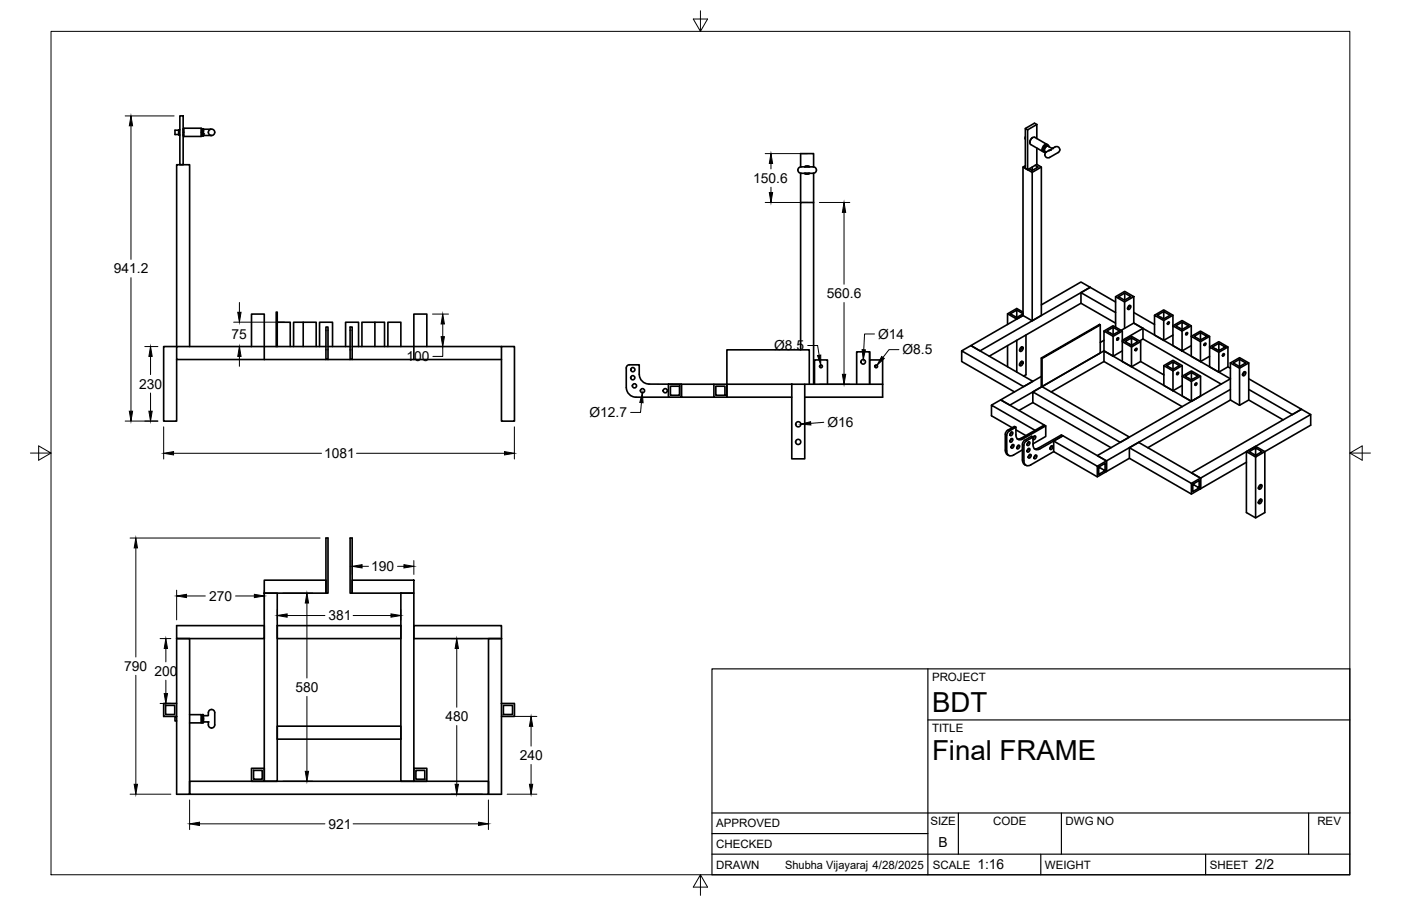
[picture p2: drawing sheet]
<svg xmlns="http://www.w3.org/2000/svg" width="432mm" height="279mm" viewBox="0 0 432 279" stroke-linecap="round" stroke-linejoin="round" font-family="sans-serif">
<!-- layer: Visible -->
<g fill="none" stroke="#000" stroke-width=".51">
<path d="M55.4 35.7h1.1v15.1h-1.1zM56.5 40h.1M56.7 39.5v2.6M62 39.5v2.6M62.2 39.7l-.2-.2h-5.3l-.2 .2v2.2l.2 .2M62.3 39.7v1.1M62.6 39.7v1.1M62.7 39.9h2.3M65 39.8v.1M316 39.6l.7 .4M319.6 38.4l-.8-.4-2.8 1.6v12.3l.7 .4 2.9-1.6M319.6 38.4l-2.9 1.6v12.3"/>
<path d="M319.6 38.4v4.3M55.1 40.2h-1.2v1.3h1.2M55.1 40.2v1.3M55.1 41.5l.1 .1M55.2 40v1.6M55.2 41.6h.2M55.2 40h.2M55.2 40l-.1 .2M56.5 41.6h.1M62.2 41.9h.1M62.2 41.9v-2.2h.5l-.1 2.2M62.2 41.9l-.2 .2h-5.3"/>
<path d="M62.3 40.8h.3l.1 .3-.1 .8-.4-.2zM62.7 41.8h2.3M246.8 51.5v-4.1h4v4.1M246.8 53.4v9M246.9 53.4h3.7M246.9 53.4a.98 .98 0 0 1-1-1 .98 .98 0 0 1 1-.9h3.7a.98 .98 0 0 1 1 .9 .98 .98 0 0 1-1 1M248 53.4l.9 .3 .7-.3M248 51.4l.6-.2 1 .2M248.1 53.4h1.3M248.1 51.5h1.3M248.3 51.5h.9M249.2 53.4h-.9"/>
<path d="M250.8 53.4v9M315.3 51.5v45.8M316 42.2v.7M317.2 52l.9 .6M317.4 44l.3 .6 3.7 2.1M318.1 51.5v1.1M318.2 42.5l-.6 .6-.2 .9M318.3 42.4l-.1 .1M318.9 42.4l3.8 2.1M318.9 42.3a1.54 1.54 0 0 0-1.5 1.7M319 51l1 .5-1.9 1.1M319.6 50.7l1.4 .8-2.9 1.6-2.8-1.6 .7-.4"/>
<path d="M319.6 45.7v5M321 51.5v45.8l-2.9 1.6v-45.8M321.4 46.3l.6 .7zM321.8 45.1l-.4 1.2M322 45.3l-.4 1.1M322.3 46.9l-.3 .1M322.8 44.6a1.36 1.36 0 0 0-1.3 .4 1.36 1.36 0 0 0-.3 1.4l.5 .4M322.9 44.7l-.9 .6-.2-.2 .9-.5 .6 .7a.72 .72 0 0 0-.7-.4 .72 .72 0 0 0-.6 .7l-.2 .9 .2 .4h.4a1.02 1.02 0 0 1-.4-1.2 1.02 1.02 0 0 1 1.1-.6l1.2 .7 .8-.5a.99 .99 0 0 1 1.4 .4 .99 .99 0 0 1-.3 1.3l-2.7 1.6M323.3 46.4l-.8 .4a.98 .98 0 0 0-.3 1.4 .98 .98 0 0 0 1.3 .4M323.7 46.2h.1M85.4 99.4h4.1v7.5M93.5 99.4h-3v7.5"/>
<path d="M115.5 99.4h3v7.5M310.5 96.8l2.9 1.6 1.9-1.1M311.4 96.8l2-1.2v2.3zM313.4 95.6l1.9 1.2M315.3 96.3l-1.9-1.2-2.9 1.7v3.3M315.3 97.3l2.8 1.6M315.3 96.8l-1.9 1.1M333.2 93.5l10.6 6.2M333.2 90.3l10.6 6.1M333.2 93.5l-28.3 16.4M336 88.6l-2.8 1.7v3.2M336 88.6l-2.8-1.6-12.2 7"/>
<path d="M336 88.6l-34 19.6-2.8-1.6 16.1-9.3M336 88.6l7.8 4.5M343.8 91.5l2.8-1.6 2.8 1.6-2.8 1.6zM343.8 91.5v9.4M344.7 91.5l1.9-1.1 1.9 1.1-1.9 1.1zM346.6 93.1v8.2M346.6 90.4v2.2M347.8 94.4l.5-.2a.71 .71 0 0 1 .1 .8 .71 .71 0 0 1-.8 .4zM348.1 94.2l-.6 .9M349.4 91.5v8.1l29.8 17.2-41 23.7 2.8 1.6 38.2-22M349.4 96.4l6.4 3.7M355.8 97.2l2.9-1.6 2.8 1.6v3.3l2.8-1.7 2.9 1.7v3.2l2.8-1.6 2.8 1.6v3.3l2.8-1.6 2.9 1.6v6.1l-2.9 1.7"/>
<path d="M355.8 97.2l2.9 1.6v6.2l-2.9-1.7zM357.9 97.9h.1M358.7 96.1l-2 1.1 2 1.2 1.9-1.2-1.9-1.1v2.3M359.9 99.5v.1M359.9 99.4l.4-.2 .1 .3-.5 .5zM361.5 97.2l-2.8 1.6M364.3 99.3l-1.9 1.2 1.9 1.1 2-1.1-2-1.2v2.3M58.4 106.9v-56.1h-4v56.1h-4v23h4v-19M77.5 106.9v-10h3.9v10h-27v4h27M81.4 110.9h19.1M85.1 106.9v-10.7h.3v10.7M93.5 106.9v-7.5h4v7.5"/>
<path d="M98.5 106.9v-7.5h4v7.5M100.5 106.9h-19.1v4M100.5 100.9h.6v10h-.6zM101.1 110.9h6.8M101.1 106.9h6.8M106.5 106.9v-7.5h4v7.5M107.9 100.9h.6v10h-.6zM108.5 106.9h19.1v4h-19.1M111.5 106.9v-7.5h4v7.5M119.5 106.9v-7.5h4v7.5M127.6 110.9h27M131.6 106.9v-10h-4v10h31v23h-4v-23"/>
<path d="M206 118.5h4v4h-4zM206.6 119.1h2.8v2.8h-2.8zM210 118.5l-10-.1a3 3 0 0 1-3-3v-2.9h-3a1.01 1.01 0 0 0-1 1v6a3 3 0 0 0 3 3h10M220 118.5h-10v4h10M220 118.5h4v4h-4zM220.6 119.1h2.8v2.8h-2.8zM224 118.5v-10.6h25.4v10.6M224 118.5h20M224 118.5v4h20M244 118.5h4v23h-4zM246.8 107.9v-45.5h4v56.1M248 118.5h24"/>
<path d="M251 118.5v-7.5h4v7.5M264 118.5v-10h4v10v-7.5h4v7.5M268 108.5v2.5M272 118.5v4h-24M296.4 108.2l2.8-1.6 19.1 11-2.8 1.6-19.1-11v3.3l16.3 9.4M310.5 106.6v6.5M313.4 104.9v9.8M314.6 111.7l.4-.3a.75 .75 0 0 1 .2 1 .75 .75 0 0 1-.9 .3zM314.6 107.2l.4-.3a.75 .75 0 0 1 .2 1 .75 .75 0 0 1-.9 .3zM314.9 111.4l-.1 .7-.6 .5M314.9 107l-.1 .7-.5 .4M316.2 103.3v12.3l-.7 .4"/>
<path d="M320.9 110.4l18-10.3 .2 .1-18 10.4zM320.9 110.4v8.7l.2 .1v-8.6M339.1 100.2v8.7l-18 10.3 27 15.6-2.8 1.6-27-15.5v3.2l24.1 14M340.3 108.2l-29 16.7-2.9-1.6 12.5-7.2M340.3 102.1l2.8 1.6v6.2l-2.8-1.7zM340.3 102.1l2.8-1.6 2.8 1.6v3.2l2.8-1.6 2.9 1.6v6.2l-2.9 1.6M340.3 104.9l-1.2 .7M340.3 111.5l-16.3 9.4M342.3 102.8h.1M343.1 100.9l-2 1.2 2 1.1 2-1.1-2-1.2v2.3M344.3 104.4h.1M344.3 104.3l.4-.2 .1 .3-.5 .5z"/>
<path d="M345.9 102.1l-2.8 1.6M345.9 108.2l-2.8 1.7M348 106h.1M348.7 104.2l-1.9 1.1 1.9 1.2 2-1.2-2-1.1v2.3M349.9 107.7h.1M350 107.6l.3-.2 .2 .2-.5 .6zM351.6 105.3l-2.9 1.7v6.1l-2.8-1.6v-6.2l2.8 1.7M351.6 111.5l7.1 4.1M352.3 101.3l-2.9-1.7-3.9 2.3M352.3 104.5l24.1 14M352.3 101.3l-6.4 3.6M352.3 104.5l-1.1 .7"/>
<path d="M352.3 101.3v3.2M358.7 112.8l2.8-1.7 2.9 1.7v3.2l2.8-1.6 2.8 1.6v6.1l-2.8 1.7M358.7 112.8l2.8 1.6v6.1l-2.8-1.6zM360.7 113.4h.1M361.5 100.5l2.8 1.6v6.1l-2.8-1.6zM361.5 103.3l-2.8 1.7M361.5 111.6l2 1.2-2 1.1zM361.5 111.6l-1.9 1.2 1.9 1.1M362.8 115l-.1 .1M362.8 115l.3-.2 .2 .2-.5 .6zM363.5 101.1l.1 .1M364.4 116l2.8 1.6v6.2l-2.8-1.7z"/>
<path d="M364.4 112.8l-2.9 1.6M364.4 118.9l-2.9 1.6M365.5 102.8h.1M365.6 102.7l.3-.2 .2 .2-.5 .6zM366.4 116.7h.1M367.2 103.7l2.8 1.7v6.1l-2.8-1.6zM367.2 100.5l-2.9 1.6M367.2 106.6l-2.9 1.6M367.2 114.9l2 1.1-2 1.2zM367.2 114.9l-2 1.1 2 1.2M368.4 118.3h.1M368.5 118.2l.3-.1 .1 .2-.4 .6z"/>
<path d="M369.2 104.4h.1M370 102.6l2 1.1-2 1.2zM370 102.6l-2 1.1 2 1.2M370 116l-2.8 1.6M371.2 106v.1M371.3 106l.3-.2 .1 .2-.5 .6zM372.8 107l2.8 1.6v6.2l-2.8-1.7zM372.8 103.7l-2.8 1.7M372.8 109.9l-2.8 1.6M374.9 107.7h.1M375.6 105.9l2 1.1-2 1.2zM375.6 105.9l-1.9 1.1 1.9 1.2"/>
<path d="M376.9 109.3l-.1 .1M376.9 109.2l.3-.2 .2 .3-.5 .5zM378.5 113.1l.7 .5M378.5 107l-2.9 1.6M379.2 111.9l2.8-1.6 2.9 1.6-2.9 1.7zM379.2 111.9v11.5l2.8 1.6M380.1 111.9l1.9-1.1 2 1.1-2 1.2zM382 110.8v2.3M383.3 114.8l.4-.2a.71 .71 0 0 1 .1 .9 .71 .71 0 0 1-.8 .3zM383.5 114.7l-.5 .9M384.9 111.9v11.5l-2.9 1.6v-11.4M384.9 116.8l16.2 9.4-2.8 1.6-13.4-7.7"/>
<path d="M305.6 124.9l2.8-1.6 13.5 7.8M311.5 133.5l.4-.3 .3 .3-.3 .6-.4 .3-.2-.4zM311.5 135.5l.4-.3 .3 .4-.3 .5-.4 .3-.2-.3zM311.7 133.2l-.4 .8M311.7 135.3l-.4 .8M311.8 137.3l.5-.2 .2 .3-.2 .6-.5 .2-.2-.3zM312 131.9l-6.4-3.7v-3.3l13.4 7.8M312.1 137.1l-.5 .8M313.1 131.7v2.4a1.28 1.28 0 0 0 .6 1.4 1.28 1.28 0 0 0 1.5-.1l7.1-4.1-.4-.2-7.1 4-1.3 .3M313.1 132.6l3.1 1.7M313.6 137.5l.5-.2 .2 .3-.2 .6-.5 .3-.2-.4zM313.8 137.3l-.4 .8"/>
<path d="M315.1 138.7l-2.7 1.6a1.3 1.3 0 0 1-1.5 .2 1.3 1.3 0 0 1-.6-1.4l.1-5.3 .6-.8 2.1-1.3-.4-.2-2.4 1.4-.4 .7-.1 5.2 .2 .9 .5 .5M316.8 136.5l.4-.3 .2 .4-.2 .6-.4 .2-.3-.3zM316.8 138.5l.4-.2 .2 .3-.2 .6-.4 .3-.3-.4zM317 136.3l-.5 .8M317 138.3l-.5 .8M318.3 124.1l-4.2 2.5M318.4 134.8v2.4M318.4 135l.5-.6a.6 .6 0 0 1 .2 .8 .6 .6 0 0 1-.7 .3M318.4 137.2a1.28 1.28 0 0 0 .6 1.4 1.28 1.28 0 0 0 1.5-.2M318.8 134.5l-.4 .7M318.8 138.4l1.3-.2 7-4.1 .5 .3-7.1 4M322.3 131.3v3.3l-3.9 2.3"/>
<path d="M323.8 137.7l.5-.2 .2 .3-.2 .6-.5 .2-.2-.3zM324.1 137.5l-.5 .8M324.8 136v3.3l13.4 7.7 2.8-1.6v-3.3l-13.4-7.7-2.8 1.6 13.4 7.8v3.2M324.8 139.3l-7.1 4.1a1.3 1.3 0 0 1-1.5 .1 1.3 1.3 0 0 1-.6-1.4v-5.2l.7-.9 2.1-1.2-.5-.3-2.1 1.2-.6 .9-.1 5.3 .4 1.1 .7 .5M348.1 138.1v3.2l19.1 11.1 2.8-1.7M370 122.1l-2.8 1.7-26.9-15.6v3.3l24.1 13.9M379.2 123.4l-25.4 14.7M384.2 139.3l2.8-1.7 2.8 1.7v18.8l-2.8 1.6-2.8-1.6v-18.8l2.8 1.6M384.9 123.4l10.6 6.1M387 138.1l-2 1.2 2 1.1 2-1.1-2-1.2v2.3M404 127.8v3.3l-17 9.8v18.8M310.5 140.2l.4 .3"/>
<path d="M317.1 140.4l.5-.3 .2 .3-.2 .6-.5 .3-.2-.3zM317.4 140.2l-.5 .8M318.9 140.6l.5-.3 .2 .4-.3 .5-.4 .3-.2-.3zM319.1 140.4l-.4 .8M338.6 144l2-1.1v2.3l-2-1.2v2.3l2-1.1M348.1 141.3l-7.1 4.1v-3.3l-2.8 1.7M367.2 145.8l33.9-19.6 2.9 1.6-34 19.6zM367.6 149.3l2 1.2v-2.3l-2 1.1v2.3l2-1.1M370 150.7v-3.3l-19.1-11-2.8 1.7 19.1 11v3.3M370 147.4l-2.8 1.7M370 147.4v3.3M384.2 142.6l-14.2 8.1"/>
<path d="M388.2 154.2l.4-.3a.75 .75 0 0 1 .2 1 .75 .75 0 0 1-.9 .3zM388.2 149.7l.4-.3a.75 .75 0 0 1 .2 1 .75 .75 0 0 1-.9 .3zM388.5 153.9l-.1 .7-.6 .5M388.5 149.5l-.1 .7-.5 .4M81.4 178.9h19.1v4h-19.1zM100.5 165.9h.6v17h-.6zM107.9 165.9h.6v17h-.6zM108.5 178.9h19.1v4h-19.1zM54.4 192.9h27v4h-27zM81.4 182.9h4v58h-4zM85.4 192.9h38.1v4h-38.1zM123.5 182.9h4.1v58h-4.1z"/>
<path d="M127.6 192.9h27v4h-27zM154.6 196.9h-4v48M154.6 196.9v20M50.4 216.9h4v4h-4zM51 217.5h2.8v2.8h-2.8zM54.4 216.9v-20h4v48h-4v-24M64.2 219.8v.9h-1.5M66.2 219.8v3.7a.98 .98 0 0 1-1 1 .98 .98 0 0 1-1-1l-.1-.9h-1.4M66.2 219.8a.98 .98 0 0 0-1-1 .98 .98 0 0 0-1 1M154.6 216.9h4v4h-4zM155.2 217.5h2.8v2.8h-2.8zM54.4 221h-.5v1.3h.5"/>
<path d="M58.4 220.4h3.6M58.4 222.9h3.6M62.2 220.6l-.2-.2v2.5l.2-.2M62.2 222.8l.1 .1M62.3 220.4l.4 .2-.1 .4-.4-.1zM62.3 221v1.3h.3l.1-.3-.1-1M62.3 222.3v.6l.4-.1-.1-.5M62.3 220.4l-.1 2.4M62.6 220.4v2.5M77.5 236.9h3.9v4h-3.9zM78.1 237.6h2.7v2.7h-2.7zM85.4 223.9h38.1v4h-38.1z"/>
<path d="M127.6 236.9h4v4h-4zM128.2 237.6h2.7v2.7h-2.7zM154.6 220.9v24h-4M58.4 240.9h92.2v4h-92.2z"/>
<circle cx="65.2" cy="40.8" r=".98"/>
<circle cx="195" cy="116.5" r=".65"/>
<circle cx="195" cy="114" r=".65"/>
<circle cx="195.5" cy="119" r=".65"/>
<circle cx="253" cy="113" r=".43"/>
<circle cx="266" cy="111.6" r=".71"/>
<circle cx="270" cy="113" r=".43"/>
<circle cx="198" cy="120.5" r=".65"/>
<circle cx="205" cy="120.5" r=".65"/>
<circle cx="246" cy="136.3" r=".79"/>
<circle cx="246" cy="130.8" r=".79"/>
</g>
<g fill="#000">
<circle cx="62.2" cy="40.3" r=".25"/>
<circle cx="62.7" cy="41.3" r=".25"/>
<circle cx="65" cy="41.8" r=".25"/>
<circle cx="321.7" cy="46.3" r=".25"/>
<circle cx="322.2" cy="45.2" r=".25"/>
<circle cx="323.1" cy="46.4" r=".25"/>
<circle cx="323.3" cy="46.4" r=".25"/>
<circle cx="323.7" cy="46.2" r=".25"/>
<circle cx="324.2" cy="45.8" r=".25"/>
<circle cx="324.4" cy="45.8" r=".25"/>
<circle cx="64.1" cy="222.6" r=".25"/>
</g>
<!-- layer: Border -->
<path d="M15.7 9.7h400.3v260.1h-400.3zM215.9 3.3v6.4l-2.2-3.8h4.4l-2.2 3.8M9.4 139.7h6.3l-3.8-2.2v4.4l3.8-2.2M416 139.7l3.8 2.2v-4.4l-3.8 2.2h6.4M215.9 269.8l2.2 3.8h-4.4l2.2-3.8v6.3" fill="none" stroke="#000" stroke-width=".31"/>
<!-- layer: Titleblock -->
<path d="M219.4 206.3h196.6v63.5h-196.6zM286 206.3v63.5M286 222h130M219.4 257.1h66.6M219.4 250.7h196.6M295.4 250.7v12.7M327.1 250.7v12.7M403.3 250.7v12.7M219.4 263.4h196.6M320.8 263.4v6.4M371.6 263.4v6.4" fill="none" stroke="#000" stroke-width=".36"/>
<!-- layer: FD_Dimensions -->
<g fill="none" stroke="#000" stroke-width=".31">
<path d="M38.6 35.8h15.1M40.4 38.8v41.2M235.8 47.4h13.2M237.6 50.4v1.7M237.6 57.7v1.7M235.8 62.4h13.2M252.5 62.4h9.4M260.1 65.5v22.2M40.4 85.6v41.2M72 99.4h15.7M73.8 93.3v3M133.3 96.9h4.9"/>
<path d="M136.5 99.9v3.9M260.1 93.3v22.1M44.6 106.9h4.1M46.4 109.9v5.6M72 106.9h15.7M73.8 109.9v3.1M136.5 106.9v3h-3.1M248.9 106.6h3.1l.5 3M252.5 118.5h9.4M269.5 103h-3l-.3 4.8M277.1 107.8h-3.1l-1.9 2.4M38.6 129.9h10.1"/>
<path d="M46.4 121.2v5.6M50.4 131.6v10M53.5 139.8h45.6M109.9 139.8h45.6M158.5 131.6v10M197.7 124.2l-.3 3h-3M253.9 130.2l-4 .4M40.1 165.9h58.6M41.9 169v33.6M108.5 172.9v4.2M111.6 174.6h2M122.5 174.6h2"/>
<path d="M127.6 172.9v4.2M49.3 196.9h3.4M51.1 200v4.1M54.4 182v9.2M57.5 183.8h5.8M72.6 183.8h5.8M81.4 182v9.2M85.4 188v3.2M87.2 182.9h9.2M88.5 189.8h11.6M94.6 186v23.1M108.8 189.8h11.7"/>
<path d="M123.5 188v3.2M139 196.9h9.8M140.8 200v18.1M41.9 208.3v33.6M49.3 216.9h3.4M51.1 209.8v4.1M94.6 214.8v23.1M140.8 223.8v18.1M156.3 220.9h9.2M163.7 224v6.1M163.7 235.8v6.1M40.1 244.9h12.6"/>
<path d="M58.4 246.7v9.1M61.5 254.1h38.6M87.2 240.9h9.2M108.8 254.1h38.7M139 244.9h9.8M150.5 246.7v9.1M156.3 244.9h9.2"/>
</g>
<g fill="#000" stroke="#000" stroke-width=".31">
<path d="M40.4 35.8l.5 3h-1zM237.1 59.4h1l-.5 3zM237.6 47.4l.5 3h-1zM260.1 62.4l.5 3.1h-1zM73.3 96.3h1l-.5 3.1zM136.5 96.9l.5 3h-1zM46.4 106.9l.5 3h-1zM73.8 106.9l.5 3h-1zM136 103.8h1l-.5 3.1zM252 109.6l1-.1v3.1zM259.6 115.4h1l-.5 3.1zM265.7 107.8l1 .1-.6 3z"/>
<path d="M271.7 109.9l.8 .7-2.2 2zM39.9 126.8h1l-.5 3.1zM45.9 126.8h1l-.5 3.1zM50.4 139.8l3.1-.5v1zM155.5 139.3l3 .5-3 .5zM198 121.1l.2 3.1-1-.1zM246.8 130.8l3-.8 .1 1.1zM41.9 165.9l.5 3.1h-1zM108.5 174.6l3.1-.5v1.1zM124.5 174.1l3.1 .5-3.1 .6zM51.1 196.9l.5 3.1h-1zM54.4 183.8l3.1-.5v1z"/>
<path d="M78.4 183.3l3 .5-3 .5zM85.4 189.8l3.1-.5v1zM94.6 182.9l.5 3.1h-1zM120.5 189.3l3 .5-3 .5zM140.8 196.9l.5 3.1h-1zM50.6 213.9h1l-.5 3zM94.1 237.9h1l-.5 3zM163.7 220.9l.5 3.1h-1zM41.4 241.9h1l-.5 3zM58.4 254.1l3.1-.5v1zM140.3 241.9h1l-.5 3zM147.5 253.6l3 .5-3 .5z"/>
<path d="M163.2 241.9h1l-.5 3z"/>
</g>
<g font-size="8.5">
<text x="287.3" y="219.5">BDT</text>
<text x="287.3" y="234.5">Final FRAME</text>
</g>
<g font-size="4.3">
<text x="232.2" y="56.4">150.6</text>
<text x="35.1" y="84.3">941.2</text>
<text x="254.8" y="92">560.6</text>
<text x="71.4" y="104.6">75</text>
<text x="270.6" y="104.5">Ø14</text>
<text x="125.2" y="111.4">100</text>
<text x="238.6" y="108">Ø8.5</text>
<text x="278.2" y="109.3">Ø8.5</text>
<text x="42.9" y="119.9">230</text>
<text x="181.7" y="128.7">Ø12.7</text>
<text x="255" y="131.7">Ø16</text>
<text x="99.9" y="141.3">1081</text>
<text x="114.4" y="176.1">190</text>
<text x="64.4" y="185.3">270</text>
<text x="101.2" y="191.3">381</text>
<text x="38.3" y="206.9">790</text>
<text x="47.6" y="208.4">200</text>
<text x="91" y="213.4">580</text>
<text x="137.3" y="222.4">480</text>
<text x="160.2" y="234.4">240</text>
<text x="101.2" y="255.6">921</text>
<text x="289.3" y="261.2">B</text>
<text x="301.2" y="268.1">1:16</text>
<text x="386.8" y="268.1">2/2</text>
</g>
<g font-size="3.5">
<text x="287.3" y="210.1">PROJECT</text>
<text x="287.3" y="225.8">TITLE</text>
<text x="220.7" y="255.2">APPROVED</text>
<text x="286.7" y="254.5">SIZE</text>
<text x="306.1" y="254.5">CODE</text>
<text x="328.4" y="254.5">DWG NO</text>
<text x="406" y="254.5">REV</text>
<text x="220.7" y="261.5">CHECKED</text>
<text x="220.7" y="267.9">DRAWN</text>
<text x="242" y="267.9">Shubha Vijayaraj 4/28/2025</text>
<text x="287.5" y="267.9">SCALE</text>
<text x="322.1" y="267.9">WEIGHT</text>
<text x="372.9" y="267.9">SHEET</text>
</g>
</svg>
